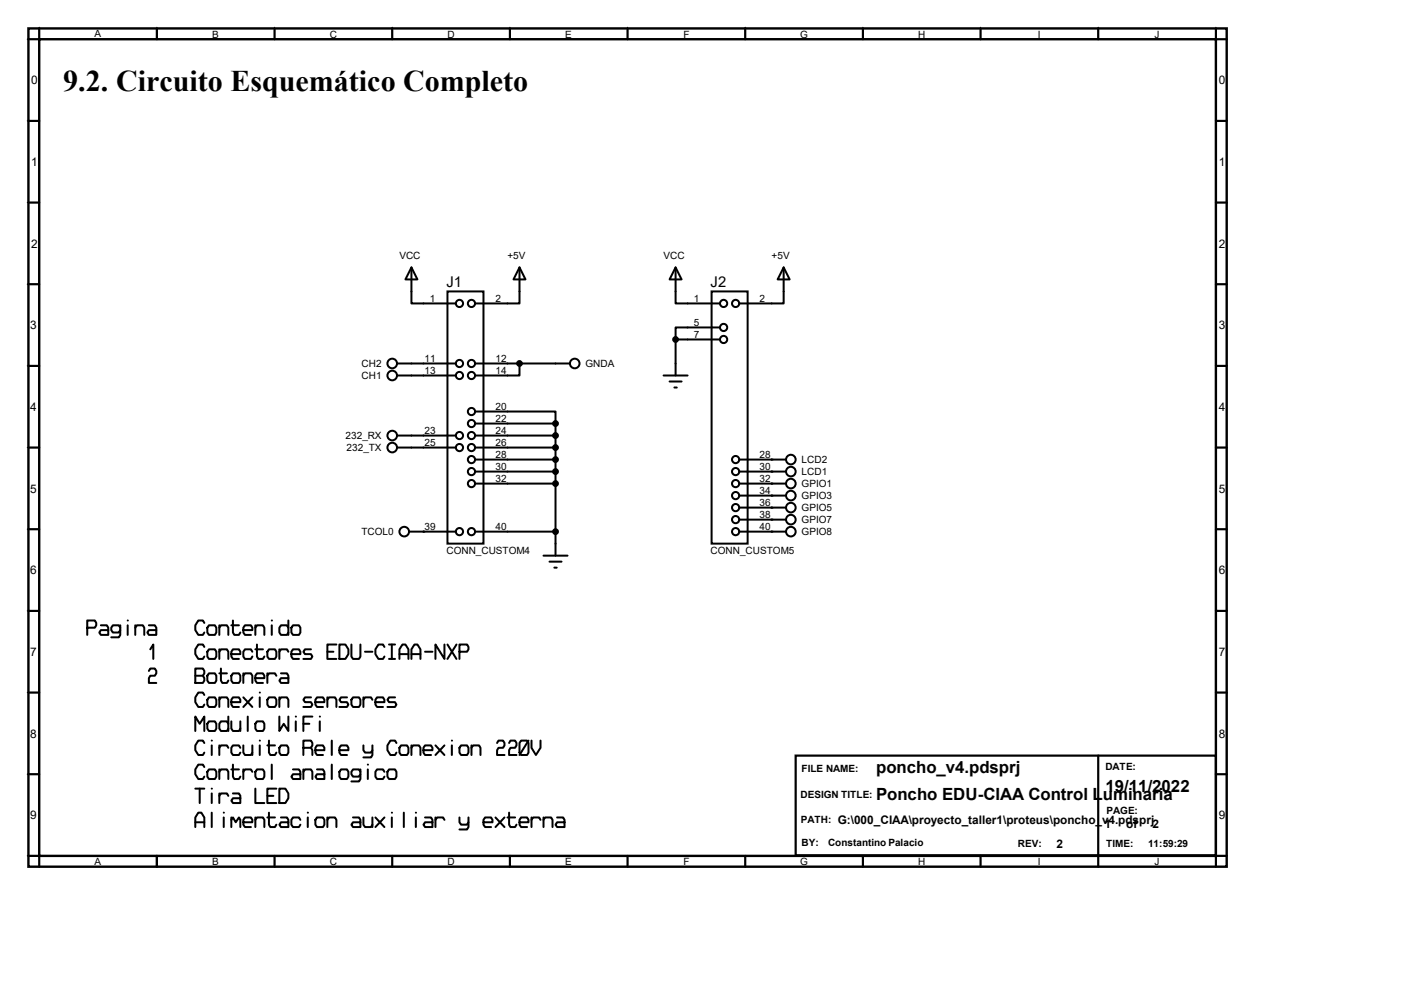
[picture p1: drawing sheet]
<svg xmlns="http://www.w3.org/2000/svg" width="297mm" height="210mm" viewBox="0 0 297 210" stroke-linecap="round" stroke-linejoin="round" font-family="sans-serif">
<path d="M6 6h253.5v177.3h-253.5zM8.3 8.3h248.9v172.7h-248.9z" fill="none" stroke="#000" stroke-width=".51"/>
<g fill="none" stroke="#000" stroke-width=".47">
<path d="M8.3 6v2.3h-2.3M33.2 6v2.3M58.1 6v2.3M83 6v2.3M107.9 6v2.3M132.8 6v2.3M157.6 6v2.3M182.5 6v2.3M207.4 6v2.3M232.3 6v2.3M257.2 6v2.3h2.3M6 25.6h2.3"/>
<path d="M257.2 25.6h2.3M6 42.8h2.3M257.2 42.8h2.3M6 60.1h2.3M6 77.4h2.3M257.2 60.1h2.3M257.2 77.4h2.3M6 94.7h2.3M257.2 94.7h2.3M6 111.9h2.3M257.2 111.9h2.3M6 129.2h2.3"/>
<path d="M257.2 129.2h2.3M6 146.5h2.3M168.3 159.8h88.9v21.1h-88.9zM232.3 159.8v21.1M257.2 146.5h2.3M6 163.7h2.3M257.2 163.7h2.3M6 181h2.3v2.3M33.2 181v2.3M58.1 181v2.3M83 181v2.3M107.9 181v2.3"/>
<path d="M132.8 181v2.3M157.6 181v2.3M182.5 181v2.3M207.4 181v2.3M232.3 181v2.3M259.5 181h-2.3v2.3"/>
</g>
<g fill="none" stroke="#000" stroke-width=".21">
<path d="M5.8 8.3h2.3M8.3 5.8v2.2M33.2 5.8v2.2M58.1 5.8v2.2M83 5.8v2.2M107.9 5.8v2.2M132.8 5.8v2.2M157.6 5.8l.1 2.2M182.5 5.8l.1 2.2M207.4 5.8l.1 2.2M232.3 5.8l.1 2.2M257.2 5.8l.1 2.2"/>
<path d="M5.8 25.6h2.3M5.8 42.8h2.3M5.8 60.1h2.3M5.8 77.4h2.3M5.8 94.7h2.3M5.8 111.9h2.3M5.8 129.2h2.3M5.8 146.5h2.3M5.8 163.7h2.3M5.8 181h2.3"/>
</g>
<g fill="none" stroke="#000" stroke-width=".42">
<path d="M87 56.6l1.3 2.5h-2.5zM87 56.6v7.6h9.4M109.9 56.6l1.3 2.5h-2.6zM109.9 56.6v7.6h-9.4M142.9 56.6l1.3 2.5h-2.6zM142.9 56.6v7.6h9.4M165.8 56.6l1.2 2.5h-2.5zM165.8 56.6v7.6h-9.4M84 76.9h12.4M84 79.4h12.4M94.7 61.6h7.6v53.4h-7.6zM100.5 76.9h20.1"/>
<path d="M109.9 76.9v2.5h-9.4M140.4 79.4h5.1M142.9 71.8v7.6M142.9 71.8h9.4M150.5 61.6h7.7v53.4h-7.7zM152.3 69.3h-9.4v2.5M84 92.1h12.4M84 94.7h12.4M100.5 87h17v2.6M100.5 89.6h17M100.5 92.1h17M100.5 94.7h17"/>
<path d="M100.5 97.2h17M100.5 99.7h17M117.5 89.6v27.9M141.6 80.7h2.6M142.7 82h.5M156.4 97.2h9.9M156.4 99.7h9.9M86.5 112.4h9.9M100.5 102.3h17M100.5 112.4h17M115 117.5h5.1M116.2 118.8h2.6"/>
<path d="M156.4 102.3h9.9M156.4 112.4h9.9M156.4 104.8h9.9M156.4 107.4h9.9M156.4 109.9h9.9M18.5 132.8h1.6l.3-.6v-.5l-.3-.5h-1.6v3.1M21.3 132.2h1.3l.3 .6v1.5h-1.6l-.3-.5 .3-.5h1.6M25.4 132.8l-.3-.6h-1.2l-.4 .6v.5l.4 .5h1.2l.3-.5M25.4 132.2v2.1l-.3 .5h-1.6M27 132.2v2.1M27 131.2h.1M28.6 132.8l.4-.6h1.2l.3 .6v1.5"/>
<path d="M28.6 132.2v2.1M31.5 132.2h1.3l.3 .6v1.5h-1.6l-.3-.5 .3-.5h1.6M31.8 137.3l.6-1v3.1M43.2 131.7l-.3-.5h-.9l-.7 1v1.1l.7 1h.9l.3-.5M43.2 136.8l-.3-.5h-.9l-.7 1v1l.7 1.1h.9l.3-.5M44.2 132.2h1.3l.3 .6v1l-.3 .5h-1.3l-.3-.5v-1zM44.2 137.3h1.3l.3 .5v1.1l-.3 .5h-1.3l-.3-.5v-1.1zM46.4 132.8l.3-.6h1.3l.3 .6v1.5M46.4 137.8l.3-.5h1.3l.3 .5v1.6M46.4 132.2v2.1M46.4 137.3v2.1M48.9 138.3h1.9v-.5l-.3-.5h-1.2l-.4 .5v1.1l.4 .5h1.2"/>
<path d="M48.9 132.2h1.6M49.3 131.2v2.6l.3 .5h.9l.3-.5M51.5 133.3h1.9v-.5l-.3-.6h-1.3l-.3 .6v1l.3 .5h1.3M53.4 137.8l-.3-.5h-1.3l-.3 .5v1.1l.3 .5h1.3l.3-.5M54 132.8l.4-.6h1.2l.3 .6v1.5M54 132.2v2.1M54 137.3h1.6M54.4 136.3v2.6l.3 .5h.9l.3-.5M56.9 137.3h1.3l.3 .5v1.1l-.3 .5h-1.3l-.3-.5v-1.1zM57.5 131.2h.1M57.5 132.2v2.1M59.1 137.8l.3-.5h1.3l.3 .5"/>
<path d="M59.1 137.3v2.1M61 131.2v3.1M61 132.8l-.3-.6h-1.3l-.3 .6v1l.3 .5h1.3l.3-.5M61.6 138.3h1.9v-.5l-.3-.5h-1.2l-.4 .5v1.1l.4 .5h1.2M62 132.2h1.2l.3 .6v1l-.3 .5h-1.2l-.4-.5v-1zM65.8 137.3h-1.3l-.3 .5 .3 .5h1.3l.3 .6-.3 .5h-1.6M69.3 137.8h1.2M71.2 136.3h-1.9v3.1h1.9M71.8 136.3h1.3l.6 1v1l-.6 1.1h-1.3zM74.3 136.3v2.6l.4 .5h1.2l.3-.5v-2.6M77.2 137.8h1.6M81.3 136.8l-.3-.5h-.9l-.7 1v1l.7 1.1h.9l.3-.5"/>
<path d="M82.3 136.3h1.3M82.3 139.4h1.3M82.9 136.3v3.1M84.5 139.4v-2.1l.6-1h.7l.6 1v2.1M84.5 138.3h1.9M87 139.4v-2.1l.7-1h.6l.6 1v2.1M87 138.3h1.9M89.9 137.8h1.6M94 136.3v3.1l-1.9-3.1v3.1M94.7 136.3l1.9 3.1M96.6 136.3l-1.9 3.1M97.2 137.8h1.6l.3-.5v-.5l-.3-.5h-1.6v3.1"/>
<path d="M117.3 120.1h.5M31.5 141.9l.3-.5h1l.3 .5v.5l-.3 .5h-1l-.3 .5v1h1.6M41.3 154.6v-3l.9 1.5 1-1.5v3M41.3 142.9h1.6M41.3 141.4h1.6l.3 .5v.5l-.3 .5 .3 .5v.5l-.3 .5h-1.6zM43.2 147l-.3-.5h-.9l-.7 1v1l.7 1h.9l.3-.5M43.2 157.1l-.3-.5h-.9l-.7 1v1.1l.7 1h.9l.3-.5M44.2 142.4h1.3l.3 .5v1l-.3 .5h-1.3l-.3-.5v-1zM44.2 147.5h1.3l.3 .5v1l-.3 .5h-1.3l-.3-.5v-1zM44.2 152.6h1.3l.3 .5v1l-.3 .5h-1.3l-.3-.5v-1zM44.8 157.6v2.1M44.8 156.6h.1"/>
<path d="M46.4 148l.3-.5h1.3l.3 .5v1.5M46.4 158.2l.3-.6h1.3l.3 .6M46.4 147.5v2M46.4 157.6v2.1M46.4 142.4h1.6M46.7 141.4v2.5l.3 .5h1l.3-.5M48.3 151.6v3M48.3 153.1l-.3-.5h-1.3l-.3 .5v1l.3 .5h1.3l.3-.5M48.9 148.5h1.9v-.5l-.3-.5h-1.2l-.4 .5v1l.4 .5h1.2M48.9 152.6v1.5l.4 .5h1.2l.3-.5M49.3 142.4h1.2l.3 .5v1l-.3 .5h-1.2l-.4-.5v-1zM50.8 158.2l-.3-.6h-1.2l-.4 .6v1l.4 .5h1.2l.3-.5"/>
<path d="M50.8 152.6v2M51.5 142.9l.3-.5h1.3l.3 .5v1.5M51.5 157.6v1.6l.3 .5h1.3l.3-.5M51.5 142.4v2M51.5 147.5l1.9 2M52.4 151.6v3M53.4 147.5l-1.9 2M53.4 157.6v2.1M54 143.4h1.9v-.5l-.3-.5h-1.2l-.4 .5v1l.4 .5h1.2M54.4 152.6h1.2l.3 .5v1l-.3 .5h-1.2l-.4-.5v-1zM54.9 147.5v2M54.9 157.6v2.1"/>
<path d="M54.9 146.5h.1M54.9 156.6h.1M56.6 142.9l.3-.5h1.3l.3 .5M56.6 142.4v2M56.6 157.6h1.6M56.9 147.5h1.3l.3 .5v1l-.3 .5h-1.3l-.3-.5v-1zM56.9 156.6v2.6l.3 .5h1l.3-.5M59.1 148l.3-.5h1.3l.3 .5v1.5M59.1 151.6v3l.9-1.5 1 1.5v-3M59.1 147.5v2M59.4 142.4h1.3l.3 .5v1.5h-1.6l-.3-.5 .3-.5h1.6M59.4 157.6h1.3l.3 .6v1l-.3 .5h-1.3l-.3-.5v-1z"/>
<path d="M62.6 152.6v2M62.6 151.6h.1M64.2 158.2h1.6l.3-.6v-.5l-.3-.5h-1.6v3.1M64.2 153.1h1.2M65.8 147.5h-1.3l-.3 .5 .3 .5h1.3l.3 .5-.3 .5h-1.6M65.8 158.2l.3 .5v1M66.1 151.6h-1.9v3M66.7 148.5h1.9v-.5l-.3-.5h-1.2l-.4 .5v1l.4 .5h1.2M66.7 158.7h1.9v-.5l-.3-.6h-1.2l-.4 .6v1l.4 .5h1.2M67.6 151.6h.1M67.6 152.6v2M69.3 148l.3-.5h1.3l.3 .5v1.5"/>
<path d="M69.3 147.5v2M70.2 156.6v3.1M71.8 158.7h1.9v-.5l-.3-.6h-1.3l-.3 .6v1l.3 .5h1.3M73.4 147.5h-1.3l-.3 .5 .3 .5h1.3l.3 .5-.3 .5h-1.6M74.7 147.5h1.2l.3 .5v1l-.3 .5h-1.2l-.4-.5v-1zM76.9 148l.3-.5h1.3l.3 .5M76.9 157.6v1.1l.3 .5h1.3l.3-.5M76.9 147.5v2M78.8 157.6v2.1l-.3 .5h-1.6M79.4 148.5h1.9v-.5l-.3-.5h-1.2l-.4 .5v1l.4 .5h1.2M83.6 147.5h-1.3l-.3 .5 .3 .5h1.3l.3 .5-.3 .5h-1.6M83.9 157.1l-.3-.5h-1l-.6 1v1.1l.6 1h1l.3-.5"/>
<path d="M84.8 157.6h1.3l.3 .6v1l-.3 .5h-1.3l-.3-.5v-1zM87 158.2l.4-.6h1.2l.3 .6v1.5M87 157.6v2.1M89.6 158.7h1.9v-.5l-.3-.6h-1.3l-.3 .6v1l.3 .5h1.3M92.1 157.6l1.9 2.1M94 157.6l-1.9 2.1M95.6 156.6h.1M95.6 157.6v2.1M97.5 157.6h1.3l.3 .6v1l-.3 .5h-1.3l-.3-.5v-1zM99.7 158.2l.4-.6h1.2l.3 .6v1.5M99.7 157.6v2.1M105.2 157.1l.3-.5h.9l.3 .5v.5l-.3 .6h-.9l-.3 .5v1h1.5"/>
<path d="M107.7 157.1l.3-.5h1l.3 .5v.5l-.3 .6h-1l-.3 .5v1h1.6M110.2 156.6h1.3l.3 .5v2.1l-.3 .5h-1.3l-.3-.5v-2.1zM111.8 156.6l-1.9 3.1M112.4 156.6v1.6l1 1.5 .9-1.5v-1.6M41.3 174.9v-2l.7-1h.6l.6 1v2M41.3 166.8h1.9M41.3 173.9h1.9M42.2 166.8v3M43.2 162.2l-.3-.5h-.9l-.7 1v1l.7 1.1h.9l.3-.5M44.2 162.7h1.3l.3 .5v1.1l-.3 .5h-1.3l-.3-.5v-1.1zM44.8 167.8v2M44.8 171.9v3"/>
<path d="M44.8 166.8h.1M46.4 163.2l.3-.5h1.3l.3 .5v1.6M46.4 168.3l.3-.5h1.3l.3 .5M46.4 162.7v2.1M46.4 167.8v2M47.3 172.9v2M47.3 171.9h.1M48.9 173.4l.4-.5 .6 1 .6-1 .3 .5v1.5M48.9 162.7h1.6M48.9 172.9v2M49.3 161.7v2.6l.3 .5h.9l.3-.5M49.3 167.8h1.2l.3 .5v1.5h-1.5l-.4-.5 .4-.5h1.5"/>
<path d="M51.5 163.2l.3-.5h1.3l.3 .5M51.5 162.7v2.1M51.5 173.9h1.9v-.5l-.3-.5h-1.3l-.3 .5v1l.3 .5h1.3M54 166.8v3h1.9M54 173.4l.4-.5h1.2l.3 .5v1.5M54 172.9v2M54.4 162.7h1.2l.3 .5v1.1l-.3 .5h-1.2l-.4-.5v-1.1zM56.6 168.3h1.2M56.6 172.9h1.6M56.9 171.9v2.5l.3 .5h1l.3-.5M57.5 161.7v3.1M58.5 166.8h-1.9v3h1.9"/>
<path d="M59.1 166.8h1.3l.6 1v1l-.6 1h-1.3zM59.4 172.9h1.3l.3 .5v1.5h-1.6l-.3-.5 .3-.5h1.6M62 162.7h1.2l.3 .5v1.6h-1.5l-.4-.5 .4-.6h1.5M63.5 173.4l-.3-.5h-1.2l-.4 .5v1l.4 .5h1.2l.3-.5M64.2 163.2l.3-.5h1.3l.3 .5v1.6M64.2 162.7v2.1M65.1 171.9h.1M65.1 172.9v2M67.1 172.9h1.2l.3 .5v1l-.3 .5h-1.2l-.4-.5v-1zM67.1 162.7h1.2l.3 .5v1.6h-1.5l-.4-.5 .4-.6h1.5M69.3 173.4l.3-.5h1.3l.3 .5v1.5M69.3 172.9v2"/>
<path d="M70.2 161.7v3.1M72.1 162.7h1.3l.3 .5v1.1l-.3 .5h-1.3l-.3-.5v-1.1zM74.7 172.9h1.2l.3 .5v1.5h-1.5l-.4-.5 .4-.5h1.5M76.2 163.2l-.3-.5h-1.2l-.4 .5v.5l.4 .6h1.2l.3-.6M76.2 162.7v2.1l-.3 .5h-1.6M76.9 172.9v1.5l.3 .5h1.3l.3-.5M77.8 162.7v2.1M77.8 161.7h.1M78.8 172.9v2M79.4 172.9l1.9 2M81.3 163.2l-.3-.5h-1.2l-.4 .5v1.1l.4 .5h1.2l.3-.5M81.3 172.9l-1.9 2"/>
<path d="M82.3 162.7h1.3l.3 .5v1.1l-.3 .5h-1.3l-.3-.5v-1.1zM82.9 172.9v2M82.9 171.9h.1M85.4 171.9v3M88 171.9h.1M88 172.9v2M89.9 172.9h1.3l.3 .5v1.5h-1.6l-.3-.5 .3-.5h1.6M92.1 173.4l.4-.5h1.2l.3 .5M92.1 172.9v2M97.2 172.9v1l.3 .5h1.3l.3-.5M99.1 172.9v2l-.3 .5h-1.6M102.3 173.9h1.9v-.5l-.3-.5h-1.3l-.3 .5v1l.3 .5h1.3"/>
<path d="M104.8 172.9l1.9 2M106.7 172.9l-1.9 2M107.4 172.9h1.6M107.7 171.9v2.5l.3 .5h1l.3-.5M109.9 173.9h1.9v-.5l-.3-.5h-1.3l-.3 .5v1l.3 .5h1.3M112.4 173.4l.4-.5h1.2l.3 .5M112.4 172.9v2M115 173.4l.3-.5h1.3l.3 .5v1.5M115 172.9v2M117.9 172.9h1.2l.3 .5v1.5h-1.5l-.4-.5 .4-.5h1.5"/>
<circle cx="83" cy="76.9" r="1.02"/>
<circle cx="83" cy="79.4" r="1.02"/>
<circle cx="97.2" cy="64.2" r=".76"/>
<circle cx="97.2" cy="76.9" r=".76"/>
<circle cx="97.2" cy="79.4" r=".76"/>
<circle cx="99.7" cy="79.4" r=".76"/>
<circle cx="99.7" cy="76.9" r=".76"/>
<circle cx="99.7" cy="64.2" r=".76"/>
<circle cx="121.6" cy="76.9" r="1.02"/>
<circle cx="153.1" cy="71.8" r=".76"/>
<circle cx="153.1" cy="69.3" r=".76"/>
<circle cx="153.1" cy="64.2" r=".76"/>
<circle cx="155.6" cy="64.2" r=".76"/>
<circle cx="83" cy="94.7" r="1.02"/>
<circle cx="83" cy="92.1" r="1.02"/>
<circle cx="97.2" cy="94.7" r=".76"/>
<circle cx="97.2" cy="92.1" r=".76"/>
<circle cx="99.7" cy="97.2" r=".76"/>
<circle cx="99.7" cy="99.7" r=".76"/>
<circle cx="99.7" cy="87" r=".76"/>
<circle cx="99.7" cy="89.6" r=".76"/>
<circle cx="99.7" cy="92.1" r=".76"/>
<circle cx="99.7" cy="94.7" r=".76"/>
<circle cx="155.6" cy="97.2" r=".76"/>
<circle cx="155.6" cy="99.7" r=".76"/>
<circle cx="167.3" cy="99.7" r="1.02"/>
<circle cx="167.3" cy="97.2" r="1.02"/>
<circle cx="85.5" cy="112.4" r="1.02"/>
<circle cx="97.2" cy="112.4" r=".76"/>
<circle cx="99.7" cy="102.3" r=".76"/>
<circle cx="99.7" cy="112.4" r=".76"/>
<circle cx="155.6" cy="104.8" r=".76"/>
<circle cx="155.6" cy="109.9" r=".76"/>
<circle cx="155.6" cy="112.4" r=".76"/>
<circle cx="155.6" cy="102.3" r=".76"/>
<circle cx="155.6" cy="107.4" r=".76"/>
<circle cx="167.3" cy="112.4" r="1.02"/>
<circle cx="167.3" cy="102.3" r="1.02"/>
<circle cx="167.3" cy="109.9" r="1.02"/>
<circle cx="167.3" cy="104.8" r="1.02"/>
<circle cx="167.3" cy="107.4" r="1.02"/>
</g>
<g fill="#000">
<circle cx="163.2" cy="99.7" r=".21"/>
<circle cx="163.2" cy="97.2" r=".21"/>
<circle cx="89.6" cy="112.4" r=".21"/>
<circle cx="163.2" cy="102.3" r=".21"/>
<circle cx="163.2" cy="104.8" r=".21"/>
<circle cx="163.2" cy="107.4" r=".21"/>
<circle cx="163.2" cy="109.9" r=".21"/>
<circle cx="163.2" cy="112.4" r=".21"/>
</g>
<g fill="#000" stroke="#000" stroke-width=".42">
<circle cx="109.9" cy="76.9" r=".51"/>
<circle cx="142.9" cy="71.8" r=".51"/>
<circle cx="117.5" cy="92.1" r=".51"/>
<circle cx="117.5" cy="97.2" r=".51"/>
<circle cx="117.5" cy="99.7" r=".51"/>
<circle cx="117.5" cy="89.6" r=".51"/>
<circle cx="117.5" cy="94.7" r=".51"/>
<circle cx="117.5" cy="102.3" r=".51"/>
<circle cx="117.5" cy="112.4" r=".51"/>
</g>
<text font-size="6.3" x="13.4" y="19.2">9.2. Circuito Esquemático Completo</text>
<g font-size="3.6">
<text x="185.3" y="163.4">poncho_v4.pdsprj</text>
<text x="233.8" y="167.5">19/11/2022</text>
<text x="185.3" y="169.2">Poncho EDU-CIAA Control Luminaria</text>
</g>
<g font-size="3.1">
<text x="94.4" y="60.7">J1</text>
<text x="150.3" y="60.7">J2</text>
</g>
<g font-size="2.5">
<text x="6.6" y="17.8">0</text>
<text x="257.8" y="17.8">0</text>
<text x="6.6" y="35.1">1</text>
<text x="257.8" y="35.1">1</text>
<text x="6.6" y="52.4">2</text>
<text x="257.8" y="52.4">2</text>
<text x="6.3" y="69.6">3</text>
<text x="257.8" y="69.6">3</text>
<text x="6.3" y="86.9">4</text>
<text x="257.8" y="86.9">4</text>
<text x="6.3" y="104.2">5</text>
<text x="257.8" y="104.2">5</text>
<text x="6.3" y="121.5">6</text>
<text x="257.8" y="121.5">6</text>
<text x="6.3" y="138.7">7</text>
<text x="257.8" y="138.7">7</text>
<text x="6.3" y="156">8</text>
<text x="257.8" y="156">8</text>
<text x="6.3" y="173.3">9</text>
<text x="257.8" y="173.3">9</text>
<text x="177.2" y="174.2">G:\000_CIAA\proyecto_taller1\proteus\poncho_v4.pdsprj</text>
<text x="223.5" y="179.3">2</text>
<text x="233.7" y="175.2">1</text>
<text x="238.3" y="175.2">of</text>
<text x="243.8" y="175.2">2</text>
</g>
<g font-size="2.1">
<text x="20" y="7.8">A</text>
<text x="44.9" y="8">B</text>
<text x="69.8" y="8">C</text>
<text x="94.7" y="8">D</text>
<text x="119.6" y="8">E</text>
<text x="144.6" y="8">F</text>
<text x="169.3" y="8">G</text>
<text x="194.2" y="8">H</text>
<text x="219.6" y="8">I</text>
<text x="244.3" y="8">J</text>
<text x="84.5" y="54.8">VCC</text>
<text x="107.4" y="54.8">+5V</text>
<text x="140.4" y="54.8">VCC</text>
<text x="163.2" y="54.8">+5V</text>
<text x="90.9" y="63.8">1</text>
<text x="104.8" y="63.8">2</text>
<text x="146.8" y="63.8">1</text>
<text x="160.7" y="63.8">2</text>
<text x="146.8" y="68.9">5</text>
<text x="146.8" y="71.4">7</text>
<text x="76.5" y="77.6">CH2</text>
<text x="89.8" y="76.5">11</text>
<text x="104.8" y="76.5">12</text>
<text x="123.9" y="77.6">GNDA</text>
<text x="76.5" y="80.2">CH1</text>
<text x="89.8" y="79">13</text>
<text x="104.8" y="79">14</text>
<text x="104.8" y="86.7">20</text>
<text x="104.8" y="89.2">22</text>
<text x="73.1" y="92.9">232_RX</text>
<text x="73.3" y="95.4">232_TX</text>
<text x="89.8" y="91.7">23</text>
<text x="89.8" y="94.3">25</text>
<text x="104.8" y="91.7">24</text>
<text x="104.8" y="94.3">26</text>
<text x="104.8" y="96.8">28</text>
<text x="104.8" y="99.4">30</text>
<text x="104.8" y="101.9">32</text>
<text x="160.7" y="96.8">28</text>
<text x="160.7" y="99.4">30</text>
<text x="160.7" y="101.9">32</text>
<text x="169.6" y="98">LCD2</text>
<text x="169.6" y="100.5">LCD1</text>
<text x="160.7" y="104.4">34</text>
<text x="160.7" y="107">36</text>
<text x="169.6" y="103">GPIO1</text>
<text x="169.6" y="105.6">GPIO3</text>
<text x="76.5" y="113.2">TCOL0</text>
<text x="89.8" y="112.1">39</text>
<text x="104.8" y="112.1">40</text>
<text x="160.7" y="109.5">38</text>
<text x="160.7" y="112.1">40</text>
<text x="169.6" y="108.1">GPIO5</text>
<text x="169.6" y="110.7">GPIO7</text>
<text x="169.6" y="113.2">GPIO8</text>
<text x="94.4" y="117.1">CONN_CUSTOM4</text>
<text x="150.3" y="117.1">CONN_CUSTOM5</text>
<text x="169.6" y="163.3">FILE NAME:</text>
<text x="233.8" y="162.8">DATE:</text>
<text x="169.4" y="168.7">DESIGN TITLE:</text>
<text x="234.1" y="172.2">PAGE:</text>
<text x="169.4" y="174.1">PATH:</text>
<text x="169.6" y="179">BY:</text>
<text x="175.2" y="179">Constantino Palacio</text>
<text x="215.3" y="179.2">REV:</text>
<text x="234" y="179.2">TIME:</text>
<text x="242.9" y="179.2">11:59:29</text>
<text x="20" y="183">A</text>
<text x="44.9" y="183">B</text>
<text x="69.8" y="183">C</text>
<text x="94.7" y="183">D</text>
<text x="119.6" y="183">E</text>
<text x="144.6" y="183">F</text>
<text x="169.3" y="183">G</text>
<text x="194.2" y="183">H</text>
<text x="219.6" y="183">I</text>
<text x="244.3" y="183">J</text>
</g>
</svg>
